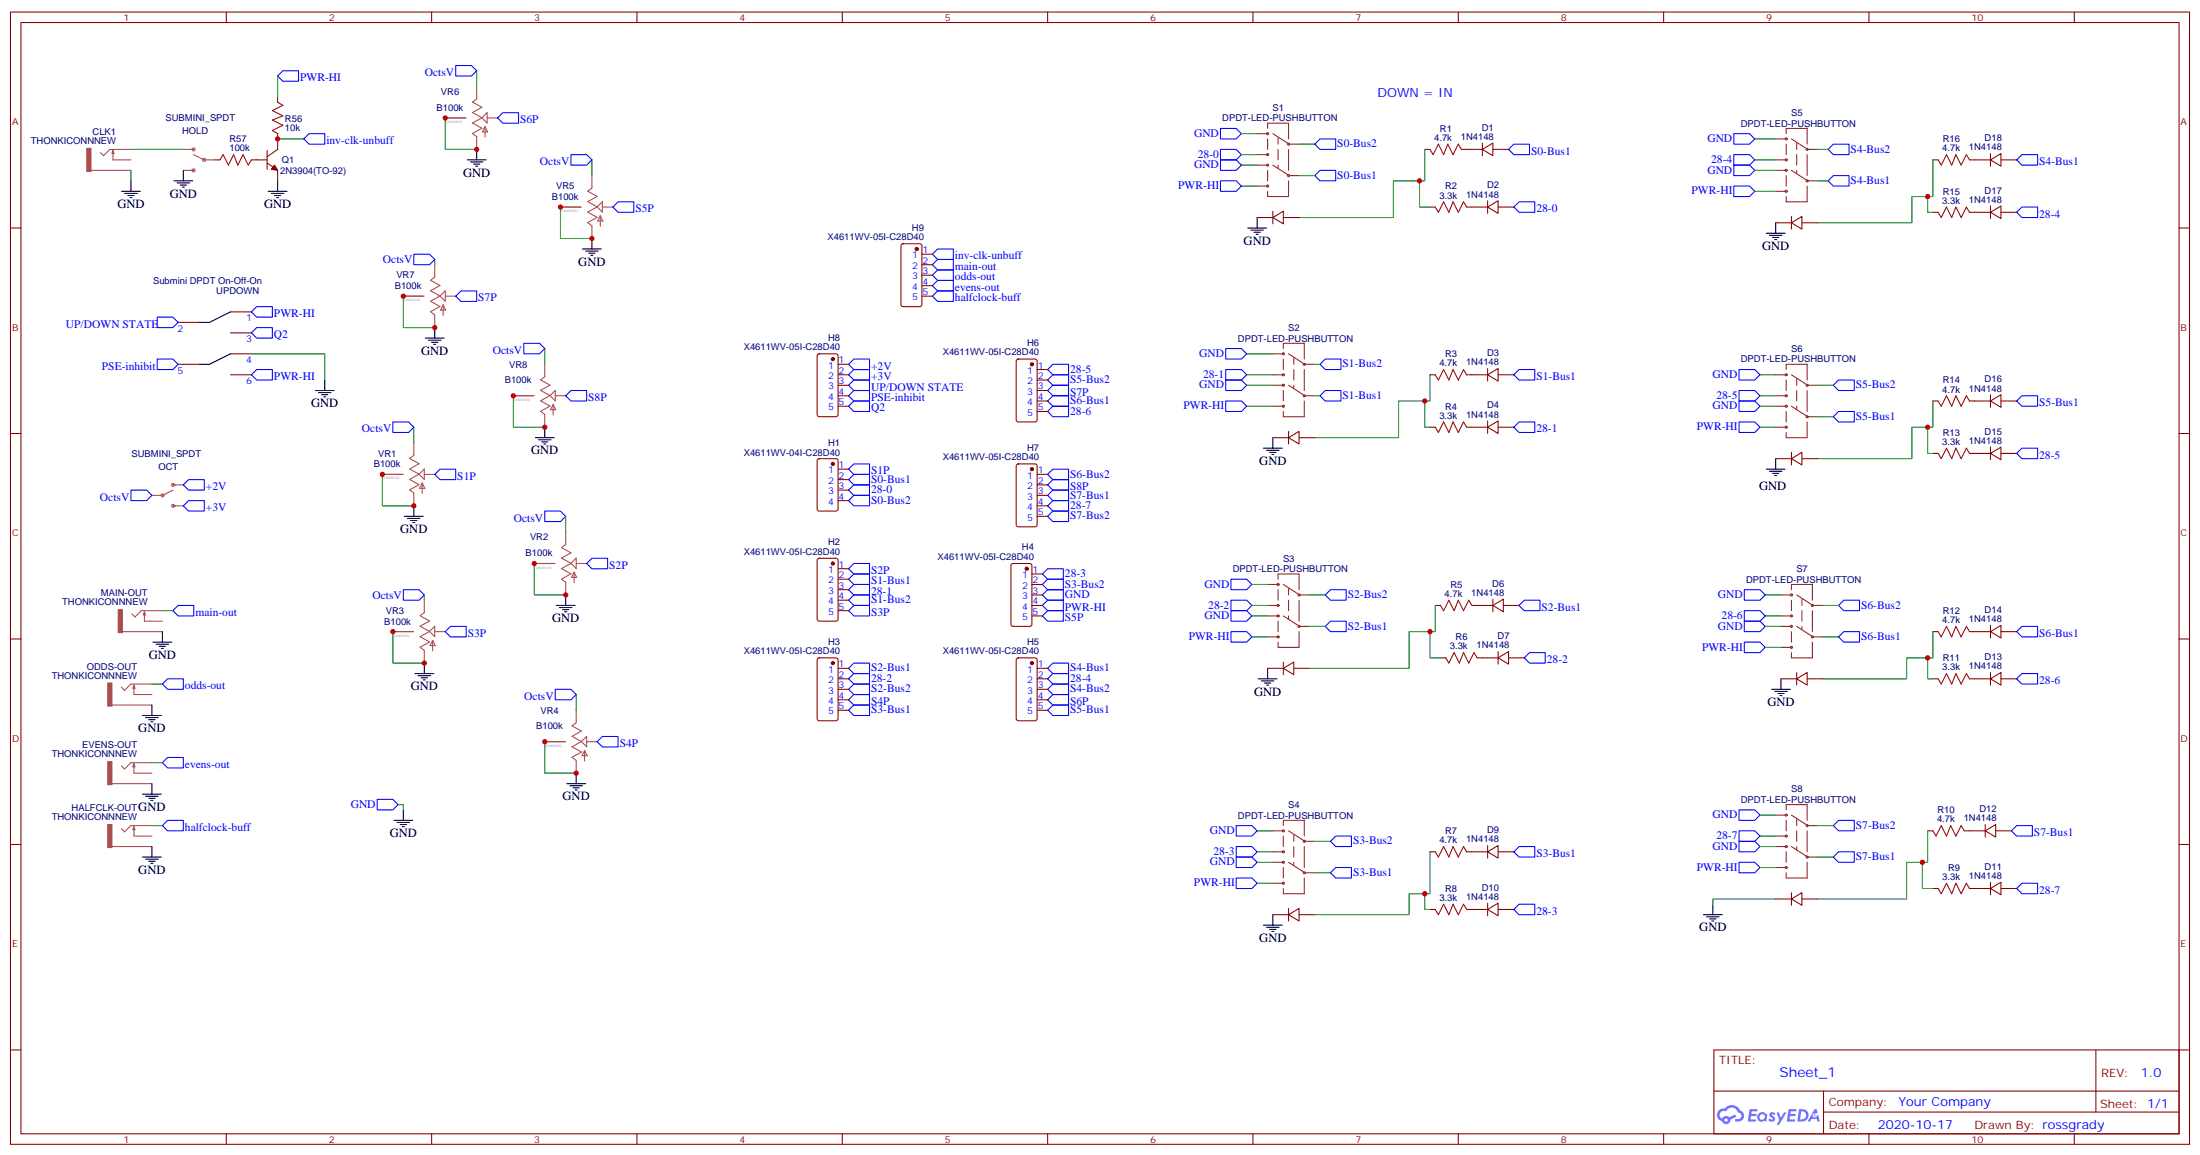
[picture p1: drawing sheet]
<svg xmlns="http://www.w3.org/2000/svg" width="741mm" height="389mm" viewBox="0 0 741 389" stroke-linecap="round" stroke-linejoin="round" font-family="sans-serif">
<g fill="none" stroke="#870000" stroke-width=".35">
<path d="M3.5 4.1h733.8v381h-733.8zM7.1 7.6h726.7v373.9h-726.7zM76.2 4.1v3.5M145.3 4.1v3.5M214.5 4.1v3.5M283.6 4.1v3.5M352.8 4.1v3.5M421.9 4.1v3.5M491.1 4.1v3.5M560.2 4.1v3.5M629.4 4.1v3.5M698.5 4.1v3.5"/>
<path d="M3.5 76.7h3.6M733.8 76.7h3.5M3.5 145.9h3.6M733.8 145.9h3.5M3.5 215h3.6M733.8 215h3.5M3.5 284.2h3.6M733.8 284.2h3.5M3.5 353.3h3.6M577.1 353.3h156.7v28.2h-156.7zM705.8 353.3v20.9M733.8 353.3h3.5"/>
<path d="M577.2 367.2h156.4M614.1 374.2h119.5M614.1 367.2v14.1M76.2 381.5v3.6M145.3 381.5v3.6M214.5 381.5v3.6M283.6 381.5v3.6M352.8 381.5v3.6M421.9 381.5v3.6M491.1 381.5v3.6M560.2 381.5v3.6M629.4 381.5v3.6"/>
<path d="M698.5 381.5v3.6"/>
</g>
<g fill="#5487ff">
<path d="M596.1 374.5a1.22 1.22 0 0 1 1.7 .2l-.3 .6a.47 .47 0 0 0-.4-.4 .47 .47 0 0 0-.5 .2l.2 .2a1.14 1.14 0 0 1 .7 1.8 1.14 1.14 0 0 1-1.9 0l-.2-.2 .5-.6 .7 .5a.29 .29 0 0 0 .4-.3 .29 .29 0 0 0-.3-.3 1.04 1.04 0 0 1-.6-1.7z"/>
<path d="M589.1 373.2l2.7 .2-.1 .5-1.8 .1-.2 .8h1.6l.3 .4-.4 .4h-1.6l-.1 1.1h1.7l.2 .3-.2 .3-2.7 .1z"/>
<path d="M602.3 373.2l2.7 .2-.2 .5-1.8 .1-.1 .8h1.5l.3 .4-.4 .4h-1.5l-.2 1.1h1.7l.2 .3-.2 .3-2.6 .1z"/>
<path d="M611 373.2h.7l.4 1.3-.6 .3a.69 .69 0 0 0-1.1 .3 .69 .69 0 0 0 .5 .9 .69 .69 0 0 0 .9-.6l.4-.2 .6 2.2h-.8l-.2-.9h-1.7l-.5 .9h-.9z"/>
<path d="M598.3 374.3h.7l.7 1.8 1.1-1.8h.8l-2.5 4.2h-.9l1-1.5z"/>
<path d="M605.8 373.2l-.6 4.2h1.4a2.11 2.11 0 0 0 2.4-2.1 2.11 2.11 0 0 0-2.5-2.1zM606.5 374a1.43 1.43 0 0 1 1.7 1.6 1.43 1.43 0 0 1-2 1.1z"/>
<path d="M592.1 374.9a1.54 1.54 0 0 0 0 2.1 1.54 1.54 0 0 0 2.1 .1l.6 .3 .3-2.3-.6-.3a1.5 1.5 0 0 0-2.4 .1zM592.4 375.9a.95 .95 0 0 1 1.9 0 .95 .95 0 0 1-1.9 0z"/>
<path d="M578.9 373.6a2.18 2.18 0 0 0 1 3.7 1.44 1.44 0 0 0 1.7 .9 1.44 1.44 0 0 0 1.1-1.4l2-1-.4-.8-1.9 1a1.47 1.47 0 0 0-2.5 .4 1.39 1.39 0 0 1-.6-1.9 1.39 1.39 0 0 1 2-.5 2.12 2.12 0 0 1 2.1-1.3 2.12 2.12 0 0 1 1.9 1.7 1.14 1.14 0 0 1 1.1 1.4 1.14 1.14 0 0 1-1.6 .7 .43 .43 0 0 0-.6 .4 .43 .43 0 0 0 .4 .5 1.98 1.98 0 0 0 2.6-1.2 1.98 1.98 0 0 0-1.3-2.6 3.1 3.1 0 0 0-5.2-.6l-.9 .1zM580.7 376.9a.55 .55 0 0 1 1.1 0 .55 .55 0 0 1-1.1 0z"/>
<circle cx="611.1" cy="375.3" r=".26"/>
</g>
<g fill="none" stroke="#870000" stroke-width=".35">
<path d="M93.5 32.6v1.8M72.3 53.8h1.8M84.7 53.8h5.3M90 54.9l3.5 2.4v3.6M90 50.6v6.4M93.5 45v5.3l-3.5 2.4M479.8 50.3h1.7M492.1 50.3h7.1M499.2 50.3l3.5-2.1v4.2zM499.2 48.2v4.2M502.7 50.3h5.3M650.9 53.8h1.7"/>
<path d="M663.2 53.8h7.1M670.3 53.8l3.5-2.1v4.2zM670.3 51.7v4.2M673.8 53.8h5.3M423.3 73.2h5.3M428.6 73.2l3.6-2.1v4.2zM428.6 71.1v4.2M432.2 73.2h5.2M481.5 69.7h1.8M493.9 69.7h7M500.9 69.7l3.6-2.1v4.2zM500.9 67.6v4.2"/>
<path d="M504.5 69.7h5.3M598 75h5.2M603.2 75l3.6-2.2v4.3zM603.2 72.8v4.3M606.8 75h5.3M650.9 71.4h1.7M663.2 71.4h7.1M670.3 71.4l3.5-2.1v4.3zM670.3 69.3v4.3M673.8 71.4h5.3M303.6 82.2l.5-.2h5.6l.7 .5v20l-.4 .6-5.9 .1-.7-.5v-20zM310.4 85.5h3.6"/>
<path d="M310.4 89.1h3.6M310.4 92.6h3.6M310.4 96.1h3.6M310.4 99.7h3.6M60 108.5h7M77.6 105h7.1M77.6 112h7.1M77.6 119.1h7.1M275.4 119.3l.5-.2h5.6l.7 .4v20l-.4 .7h-5.9l-.7-.4v-20zM60 122.6h7M77.6 126.1h7.1M282.2 122.6h3.6"/>
<path d="M282.2 126.1h3.6M282.2 129.6h3.6M282.2 133.2h3.6M282.2 136.7h3.6M342.4 121l.5-.2h5.6l.7 .5v20l-.4 .6-5.9 .1-.7-.5v-20zM349.2 134.9h3.6M349.2 124.4h3.6M349.2 127.9h3.6M349.2 131.4h3.6M349.2 138.5h3.6M481.5 126.1h1.8M493.9 126.1h7"/>
<path d="M500.9 126.1l3.6-2.1v4.2zM500.9 124v4.2M504.5 126.1h5.3M650.9 134.9h1.7M663.2 134.9h7.1M670.3 134.9l3.5-2.1v4.3zM670.3 132.8v4.3M673.8 134.9h5.3M275.4 154.5l.5-.2h5.6l.7 .5v16.5l-.4 .6-5.9 .1-.7-.5v-16.5zM282.2 157.9h3.6M342.4 156.3l.5-.2h5.6l.7 .4v20.1l-.4 .6-5.9 .1-.7-.5v-20zM349.2 159.6h3.6"/>
<path d="M428.6 147.3h5.3M433.9 147.3l3.5-2.1v4.2zM433.9 145.2v4.2M437.4 147.3h5.3M481.5 143.8h1.8M493.9 143.8h7M500.9 143.8l3.6-2.2v4.3zM500.9 141.6v4.3M504.5 143.8h5.3M598 154.3h5.2M603.2 154.3l3.6-2.1v4.3zM603.2 152.2v4.3"/>
<path d="M606.8 154.3h5.3M650.9 152.6h1.7M663.2 152.6h7.1M670.3 152.6l3.5-2.1v4.2zM670.3 150.5v4.2M673.8 152.6h5.3M282.2 161.4h3.6M282.2 164.9h3.6M282.2 168.5h3.6M349.2 163.2h3.6M349.2 166.7h3.6M349.2 170.2h3.6"/>
<path d="M349.2 173.7h3.6M275.4 188.1l.5-.2h5.6l.7 .4v20l-.4 .7h-5.9l-.7-.4v-20zM282.2 191.4h3.6M282.2 194.9h3.6M282.2 198.4h3.6M340.7 189.8l.4-.2h5.7l.6 .4 .1 20.1-.5 .6-5.9 .1-.6-.5-.1-20zM347.5 193.1h3.5M347.5 196.7h3.5M282.2 202h3.6M282.2 205.5h3.6M347.5 203.7h3.5M347.5 200.2h3.5"/>
<path d="M347.5 207.3h3.5M483.3 203.7h1.8M495.7 203.7h7M502.7 203.7l3.5-2.1v4.2zM502.7 201.6v4.2M504.5 219.3v4.2M506.2 203.7h5.3M650.9 212.5h1.7M663.2 212.5h7.1M670.3 212.5l3.5-2.1v4.3zM670.3 210.4v4.3M673.8 212.5h5.3"/>
<path d="M275.4 221.6l.5-.2h5.6l.7 .4v20l-.4 .7h-5.9l-.7-.4v-20zM282.2 228.4h3.6M282.2 224.9h3.6M282.2 232h3.6M282.2 235.5h3.6M282.2 239h3.6M342.4 221.6l.5-.2h5.6l.7 .4v20l-.4 .7h-5.9l-.7-.4v-20zM349.2 228.4h3.6M349.2 224.9h3.6M349.2 232h3.6M349.2 235.5h3.6M349.2 239h3.6"/>
<path d="M426.9 224.9h5.3M432.2 224.9l3.5-2.1v4.2zM432.2 222.8v4.2M435.7 224.9h5.3M485.1 221.4h1.7M497.4 221.4h7.1M504.5 221.4l3.5-2.1v4.2zM508 221.4h5.3M599.7 228.4h5.3M605 228.4l3.5-2.1v4.2zM605 226.3v4.2M608.5 228.4h5.3"/>
<path d="M650.9 228.4h1.7M663.2 228.4h7.1M670.3 228.4l3.5-2.1v4.2zM670.3 226.3v4.2M673.8 228.4h5.3M649.1 279.6h1.8M661.5 279.6h7M668.5 279.6l3.5-2.1v4.2zM668.5 277.5v4.2M672 279.6h5.3M481.5 286.6h1.8M493.9 286.6h7"/>
<path d="M500.9 286.6l3.6-2.1v4.2zM500.9 284.5v4.2M504.5 286.6h5.3M650.9 299h1.7M663.2 299h7.1M670.3 299l3.5-2.1v4.2zM670.3 296.9v4.2M673.8 299h5.3M428.6 307.8h5.3M433.9 307.8l3.5-2.1v4.2zM433.9 305.7v4.2M437.4 307.8h5.3"/>
<path d="M481.5 306h1.8M493.9 306h7M500.9 306l3.6-2.1v4.3zM500.9 303.9v4.3M504.5 306h5.3M598 302.5h5.2M603.2 302.5l3.6-2.1v4.2zM603.2 300.4v4.2M606.8 302.5h5.3"/>
</g>
<g fill="none" stroke="#000" stroke-width=".35">
<path d="M61.7 57.3v3.6M157.3 53.8h6.4M158.4 54.5h4.2M159.5 55.2h2.1M160.2 55.9h.7M160.5 50.3v3.5M40.9 64.4h6.4M42 65.1h4.2M43 65.8h2.2M43.7 66.5h.7M44.1 60.9v3.5M58.6 60.9h6.3"/>
<path d="M59.6 61.6h4.3M60.7 62.3h2.1M61.4 63h.7M90.3 64.4h6.4M91.4 65.1h4.2M92.4 65.8h2.1M93.1 66.5h.7M93.5 60.9v3.5M420.2 76.7h6.3M421.2 77.4h4.2M422.3 78.1h2.1M423 78.8h.7"/>
<path d="M423.3 73.2v3.5M594.8 78.5h6.3M595.8 79.2h4.3M596.9 79.9h2.1M598 75v3.5M196.1 83.8h6.4M197.2 84.5h4.2M198.3 85.2h2.1M199 85.9h.7M199.3 80.3v3.5M597.6 80.6h.7M77.6 105l-7 3.5h-3.6"/>
<path d="M77.6 119.1l-7 3.5h-3.6M143.2 113.8h6.4M144.3 114.5h4.2M145.3 115.2h2.2M146 115.9h.8M146.4 110.2v3.6M106.2 131.4h6.3M107.2 132.1h4.3M108.3 132.8h2.1M109 133.5h.7M109.4 127.9v3.5M180.3 147.3h6.3"/>
<path d="M181.3 148h4.3M182.4 148.7h2.1M183.1 149.4h.7M183.4 143.8v3.5M425.4 150.8h6.4M426.5 151.5h4.2M427.6 152.2h2.1M428.3 152.9h.7M428.6 147.3v3.5M594.8 157.9h6.3M595.8 158.6h4.3M596.9 159.3h2.1"/>
<path d="M597.6 160h.7M598 154.3v3.6M136.2 173.7h6.3M137.2 174.4h4.3M138.3 175.2h2.1M139 175.9h.7M139.3 170.2v3.5M51.5 216.1h6.4M52.6 216.8h4.2M53.6 217.5h2.1M54.3 218.2h.7M54.7 212.5v3.6"/>
<path d="M187.3 203.7h6.4M188.4 204.4h4.2M189.4 205.1h2.2M190.1 205.8h.8M190.5 200.2v3.5M51.2 237.2v3.6M139.7 226.7h6.3M140.8 227.4h4.2M141.8 228.1h2.1M142.5 228.8h.7M142.9 223.1v3.6M423.7 228.4h6.3"/>
<path d="M424.7 229.1h4.3M425.8 229.8h2.1M426.5 230.5h.7M426.9 224.9v3.5M596.5 232h6.4M597.6 232.7h4.2M598.7 233.4h2.1M599.4 234.1h.7M599.7 228.4v3.6M48 240.8h6.3M49 241.5h4.3M50.1 242.2h2.1"/>
<path d="M50.8 242.9h.7M48 267.2h6.3M49 267.9h4.3M50.1 268.6h2.1M50.8 269.3h.7M51.2 263.7v3.5M132.6 276h6.4M133.7 276.8h4.2M134.8 277.5h2.1M135.5 278.2h.7M135.8 272.5v3.5M190.9 263.7h6.3"/>
<path d="M191.9 264.4h4.2M193 265.1h2.1M193.7 265.8h.7M194 260.2v3.5M48 288.4h6.3M49 289.1h4.3M50.1 289.8h2.1M50.8 290.5h.7M51.2 284.9v3.5M425.4 311.3h6.4M426.5 312h4.2M427.6 312.7h2.1"/>
<path d="M428.3 313.4h.7M428.6 307.8v3.5M573.6 307.8h6.4M574.7 308.5h4.2M575.7 309.2h2.1M576.4 309.9h.7M576.8 304.3v3.5"/>
</g>
<g fill="none" stroke="#00f" stroke-width=".35">
<path d="M95.2 23.8h5.3v3.5h-5.3l-1.7-1.7zM153.5 22h5.2l1.8 1.8-1.8 1.8h-5.2zM167.6 39.7l1.7-1.8h5.3v3.6h-5.3zM104.1 45h5.3v3.5h-5.3l-1.8-1.8zM192.3 52h5.3l1.7 1.8-1.7 1.8h-5.3zM411 53.8h5.3l1.7 1.8-1.7 1.7h-5.3zM411 50.3h5.3l1.7 1.7-1.7 1.8h-5.3zM411 43.2h5.3l1.7 1.8-1.7 1.7h-5.3zM442.7 48.5l1.8-1.8h5.3v3.6h-5.3zM444.5 57.3h5.3v3.6h-5.3l-1.8-1.8zM509.8 48.5h5.3v3.5h-5.3l-1.8-1.7zM583.8 55.6h5.3l1.8 1.7-1.8 1.8h-5.3z"/>
<path d="M583.8 52h5.3l1.8 1.8-1.8 1.8h-5.3zM583.8 45h5.3l1.8 1.7-1.8 1.8h-5.3zM615.6 50.3l1.8-1.8h5.3v3.5h-5.3zM680.9 52h5.3v3.6h-5.3l-1.8-1.8zM208.1 67.9h5.3v3.5h-5.3l-1.7-1.7zM411 60.9h5.3l1.7 1.7-1.7 1.8h-5.3zM511.5 67.9h5.3v3.5h-5.3l-1.7-1.7zM583.8 62.6h5.3l1.8 1.8-1.8 1.7h-5.3zM615.6 60.9l1.8-1.8h5.3v3.5h-5.3zM679.1 71.4l1.8-1.7h5.3v3.5h-5.3zM139.3 85.5h5.3l1.8 1.8-1.8 1.8h-5.3zM153.5 99.7l1.7-1.8h5.3v3.5h-5.3z"/>
<path d="M314 92.6l1.7-1.8h5.3v3.6h-5.3zM314 96.1l1.7-1.7h5.3v3.5h-5.3zM314 99.7l1.7-1.8h5.3v3.5h-5.3zM315.7 83.8h5.3v3.5h-5.3l-1.7-1.8zM315.7 87.3h5.3v3.5h-5.3l-1.7-1.7zM52.9 106.7h5.3l1.8 1.8-1.8 1.7h-5.3zM84.7 112l1.7-1.8h5.3v3.6h-5.3zM86.4 103.2h5.3v3.5h-5.3l-1.7-1.7zM176.4 115.5h5.3l1.7 1.8-1.7 1.8h-5.3zM412.7 117.3h5.3l1.8 1.8-1.8 1.7h-5.3zM52.9 120.8h5.3l1.8 1.8-1.8 1.8h-5.3zM86.4 124.4h5.3v3.5h-5.3l-1.7-1.8z"/>
<path d="M192.3 131.4h5.3v3.5h-5.3l-1.8-1.7zM287.5 127.9h5.3v3.5h-5.3l-1.7-1.8zM287.5 131.4h5.3v3.5h-5.3l-1.7-1.7zM287.5 134.9h5.3v3.6h-5.3l-1.7-1.8zM287.5 120.8h5.3v3.6h-5.3l-1.7-1.8zM287.5 124.4h5.3v3.5h-5.3l-1.7-1.8zM352.8 127.9l1.7-1.8h5.3v3.5h-5.3zM352.8 134.9l1.7-1.7h5.3v3.5h-5.3zM354.5 129.6h5.3v3.6h-5.3l-1.7-1.8zM354.5 122.6h5.3v3.5h-5.3l-1.7-1.7zM354.5 136.7h5.3v3.5h-5.3l-1.7-1.7zM412.7 134.9h5.3l1.8 1.8-1.8 1.8h-5.3z"/>
<path d="M412.7 127.9h5.3l1.8 1.7-1.8 1.8h-5.3zM412.7 124.4h5.3l1.8 1.7-1.8 1.8h-5.3zM444.5 133.2l1.8-1.8h5.3v3.5h-5.3zM444.5 122.6l1.8-1.8h5.3v3.6h-5.3zM511.5 124.4h5.3v3.5h-5.3l-1.7-1.8zM585.6 134.9h5.3l1.8 1.8-1.8 1.8h-5.3zM585.6 131.4h5.3l1.8 1.8-1.8 1.7h-5.3zM585.6 124.4h5.3l1.8 1.7-1.8 1.8h-5.3zM617.4 129.6l1.7-1.7h5.3v3.5h-5.3zM680.9 133.2h5.3v3.5h-5.3l-1.8-1.8zM132.3 142h5.3l1.7 1.8-1.7 1.7h-5.3zM148.2 157.9h5.3v3.5h-5.3l-1.8-1.8z"/>
<path d="M287.5 156.1h5.3v3.5h-5.3l-1.7-1.7zM352.8 159.6l1.7-1.7h5.3v3.5h-5.3zM511.5 142h5.3v3.5h-5.3l-1.7-1.7zM585.6 142h5.3l1.8 1.8-1.8 1.7h-5.3zM617.4 140.2l1.7-1.7h5.3v3.5h-5.3zM679.1 152.6l1.8-1.8h5.3v3.5h-5.3zM44.1 164.9h5.3l1.8 1.8-1.8 1.8h-5.3zM63.5 168.5h5.3v3.5h-5.3l-1.8-1.8zM63.5 161.4h5.3v3.5h-5.3l-1.8-1.7zM183.4 172h5.3l1.8 1.7-1.8 1.8h-5.3zM285.8 161.4l1.7-1.8h5.3v3.6h-5.3zM287.5 163.2h5.3v3.5h-5.3l-1.7-1.8z"/>
<path d="M287.5 166.7h5.3v3.5h-5.3l-1.7-1.7zM352.8 173.7l1.7-1.7h5.3v3.5h-5.3zM352.8 166.7l1.7-1.8h5.3v3.6h-5.3zM352.8 170.2l1.7-1.7h5.3v3.5h-5.3zM354.5 161.4h5.3v3.5h-5.3l-1.7-1.7zM135.8 198.4h5.3l1.8 1.8-1.8 1.8h-5.3zM199.3 187.9h5.3v3.5h-5.3l-1.7-1.8zM287.5 189.6h5.3v3.5h-5.3l-1.7-1.7zM287.5 193.1h5.3v3.6h-5.3l-1.7-1.8zM287.5 196.7h5.3v3.5h-5.3l-1.7-1.8zM351 196.7l1.8-1.8h5.3v3.5h-5.3zM351 193.1l1.8-1.7h5.3v3.5h-5.3z"/>
<path d="M414.5 194.9h5.3l1.8 1.8-1.8 1.7h-5.3zM587.4 198.4h5.3l1.7 1.8-1.7 1.8h-5.3zM60 203.7h5.3v3.6h-5.3l-1.8-1.8zM151.7 210.8h5.3v3.5h-5.3l-1.8-1.8zM285.8 202l1.7-1.8h5.3v3.5h-5.3zM287.5 203.7h5.3v3.6h-5.3l-1.7-1.8zM351 200.2l1.8-1.8h5.3v3.6h-5.3zM352.8 205.5h5.3v3.5h-5.3l-1.8-1.7zM352.8 202h5.3v3.5h-5.3l-1.8-1.8zM414.5 212.5h5.3l1.8 1.8-1.8 1.8h-5.3zM414.5 205.5h5.3l1.8 1.8-1.8 1.7h-5.3zM414.5 202h5.3l1.8 1.7-1.8 1.8h-5.3z"/>
<path d="M446.3 210.8l1.7-1.8h5.3v3.5h-5.3zM446.3 200.2l1.7-1.8h5.3v3.6h-5.3zM513.3 202h5.3v3.5h-5.3l-1.8-1.8zM515.1 219.6h5.2v3.5h-5.2l-1.8-1.7zM587.4 216.1h5.3l1.7 1.7-1.7 1.8h-5.3zM587.4 209h5.3l1.7 1.8-1.7 1.7h-5.3zM587.4 205.5h5.3l1.7 1.8-1.7 1.7h-5.3zM619.1 214.3l1.8-1.8h5.3v3.6h-5.3zM620.9 202h5.3v3.5h-5.3l-1.8-1.8zM680.9 210.8h5.3v3.5h-5.3l-1.8-1.8zM56.4 228.4h5.3v3.6h-5.3l-1.7-1.8zM187 232h5.3l1.7 1.7-1.7 1.8h-5.3z"/>
<path d="M285.8 232l1.7-1.8h5.3v3.5h-5.3zM285.8 224.9l1.7-1.8h5.3v3.6h-5.3zM287.5 233.7h5.3v3.5h-5.3l-1.7-1.7zM287.5 226.7h5.3v3.5h-5.3l-1.7-1.8zM287.5 237.2h5.3v3.6h-5.3l-1.7-1.8zM352.8 228.4l1.7-1.7h5.3v3.5h-5.3zM352.8 232l1.7-1.8h5.3v3.5h-5.3zM352.8 239l1.7-1.8h5.3v3.6h-5.3zM354.5 233.7h5.3v3.5h-5.3l-1.7-1.7zM354.5 223.1h5.3v3.6h-5.3l-1.7-1.8zM680.9 226.7h5.3v3.5h-5.3l-1.8-1.8zM54.7 256.6l1.7-1.7h5.3v3.5h-5.3z"/>
<path d="M202.8 247.8h5.3v3.6h-5.3l-1.7-1.8zM54.7 277.8l1.7-1.8h5.3v3.6h-5.3zM127 269h5.3l1.8 1.8-1.8 1.7h-5.3zM416.3 277.8h5.3l1.7 1.8-1.7 1.7h-5.3zM585.6 279.6h5.3l1.8 1.7-1.8 1.8h-5.3zM585.6 272.5h5.3l1.8 1.8-1.8 1.7h-5.3zM617.4 277.8l1.7-1.8h5.3v3.6h-5.3zM679.1 277.8h5.3v3.5h-5.3l-1.8-1.7zM416.3 295.5h5.3l1.7 1.7-1.7 1.8h-5.3zM416.3 288.4h5.3l1.7 1.8-1.7 1.7h-5.3zM416.3 284.9h5.3l1.7 1.7-1.7 1.8h-5.3zM448 293.7l1.8-1.8h5.3v3.6h-5.3z"/>
<path d="M448 283.1l1.8-1.8h5.3v3.6h-5.3zM511.5 284.9h5.3v3.5h-5.3l-1.7-1.8zM585.6 290.2h5.3l1.8 1.7-1.8 1.8h-5.3zM585.6 283.1h5.3l1.8 1.8-1.8 1.7h-5.3zM617.4 288.4l1.7-1.8h5.3v3.6h-5.3zM680.9 297.2h5.3v3.5h-5.3l-1.8-1.7zM511.5 304.3h5.3v3.5h-5.3l-1.7-1.8z"/>
</g>
<g fill="none" stroke="#a10000" stroke-width=".35">
<path d="M93.5 34.4l1.7 1.1-3.5 1.7 3.5 1.8-3.5 1.4 3.5 1.8-3.5 1.7 1.8 1.1M74.1 53.8l1-1.8 1.8 3.6 1.8-3.6 1.4 3.6 1.7-3.6 1.8 3.6 1.1-1.8M481.5 50.3l1.1 1.7 1.8-3.5 1.7 3.5 1.4-3.5 1.8 3.5 1.8-3.5 1 1.8M652.6 53.8l1.1 1.8 1.8-3.6 1.7 3.6 1.4-3.6 1.8 3.6 1.8-3.6 1 1.8M483.3 69.7l1.1 1.7 1.7-3.5 1.8 3.5 1.4-3.5 1.8 3.5 1.7-3.5 1.1 1.8M652.6 71.4l1.1 1.8 1.8-3.5 1.7 3.5 1.4-3.5 1.8 3.5 1.8-3.5 1 1.7M483.3 126.1l1.1 1.8 1.7-3.5 1.8 3.5 1.4-3.5 1.8 3.5 1.7-3.5 1.1 1.7M652.6 134.9l1.1 1.8 1.8-3.5 1.7 3.5 1.4-3.5 1.8 3.5 1.8-3.5 1 1.7M483.3 143.8l1.1 1.7 1.7-3.5 1.8 3.5 1.4-3.5 1.8 3.5 1.7-3.5 1.1 1.8M652.6 152.6l1.1 1.7 1.8-3.5 1.7 3.5 1.4-3.5 1.8 3.5 1.8-3.5 1 1.8M485.1 203.7l1 1.8 1.8-3.5 1.8 3.5 1.4-3.5 1.7 3.5 1.8-3.5 1.1 1.7M652.6 212.5l1.1 1.8 1.8-3.5 1.7 3.5 1.4-3.5 1.8 3.5 1.8-3.5 1 1.7"/>
<path d="M486.8 221.4l1.1 1.7 1.8-3.5 1.7 3.5 1.4-3.5 1.8 3.5 1.8-3.5 1 1.8M652.6 228.4l1.1 1.8 1.8-3.5 1.7 3.5 1.4-3.5 1.8 3.5 1.8-3.5 1 1.7M650.9 279.6l1 1.7 1.8-3.5 1.8 3.5 1.4-3.5 1.7 3.5 1.8-3.5 1.1 1.8M483.3 286.6l1.1 1.8 1.7-3.5 1.8 3.5 1.4-3.5 1.8 3.5 1.7-3.5 1.1 1.7M652.6 299l1.1 1.7 1.8-3.5 1.7 3.5 1.4-3.5 1.8 3.5 1.8-3.5 1 1.8M483.3 306l1.1 1.8 1.7-3.5 1.8 3.5 1.4-3.5 1.8 3.5 1.7-3.5 1.1 1.7"/>
</g>
<g fill="none" stroke="#008700" stroke-width=".35">
<path d="M93.5 25.6v7M149.9 39.7v10.6h10.6M160.5 23.8v5.3M44.1 57.3v3.6M44.1 50.3h17.6M93.5 46.7h8.8M199.3 53.8v5.3M418 55.6h5.3M418 52h5.3M418 45h5.3M437.4 59.1h5.3M437.4 48.5h5.3"/>
<path d="M479.8 50.3v10.6h-10.6v12.3h-31.8M590.9 46.7h7.1M590.9 53.8h7.1M590.9 57.3h7.1M612.1 50.3h3.5M650.9 53.8v12.3h-7.1v8.9h-31.7M188.7 69.7v10.6h10.6M418 62.6h5.3M478 60.9v8.8h3.5M590.9 64.4h7.1M612.1 60.9h3.5M649.1 66.1v5.3h1.8"/>
<path d="M135.8 99.7v10.5h10.6M146.4 87.3v1.8M84.7 119.1h24.7v8.8M183.4 117.3v5.3M419.8 119.1h8.8M172.9 133.2v10.6h10.5M419.8 136.7h8.8M419.8 129.6h8.8M419.8 126.1h8.8M442.7 122.6h1.8M442.7 133.2h1.8M479.8 134.9v8.9h1.7"/>
<path d="M481.5 126.1v8.8h-10.5v12.4h-28.3M592.7 136.7h5.3M592.7 126.1h5.3M592.7 133.2h5.3M612.1 129.6h5.3M650.9 134.9v8.9h-7.1v10.5h-31.7M128.8 159.6v10.6h10.5M139.3 143.8v5.2M592.7 143.8h5.3M612.1 140.2h5.3M649.1 143.8v8.8h1.8M190.5 173.7v5.3"/>
<path d="M179.9 189.6v10.6h10.6M421.6 196.7h5.3M54.7 205.5h3.5M132.3 212.5v10.6h10.6M142.9 200.2v1.8M421.6 203.7h5.3M421.6 207.3h5.3M421.6 214.3h5.3M441 200.2h5.3M441 210.8h5.3M481.5 212.5v8.9h3.6M483.3 203.7v8.8h-8.8v12.4h-33.5"/>
<path d="M594.4 207.3h5.3M594.4 200.2h5.3M594.4 210.8h5.3M594.4 217.8h5.3M613.8 203.7h5.3M613.8 214.3h5.3M650.9 212.5v8.9h-8.8v7h-28.3M51.2 230.2h3.5M194 233.7v5.3M649.1 221.4v7h1.8M51.2 256.6h3.5M183.4 249.6v10.6h10.6"/>
<path d="M51.2 277.8h3.5M134.1 270.8h1.7v1.7M423.3 279.6h5.3M592.7 274.3h5.3M612.1 277.8h5.3M649.1 279.6v10.6h-7v12.3h-30M423.3 286.6h5.3M423.3 290.2h5.3M423.3 297.2h5.3M442.7 283.1h5.3M442.7 293.7h5.3M481.5 286.6v14.1h-7v7.1h-31.8"/>
<path d="M592.7 281.3h5.3M592.7 284.9h5.3M592.7 291.9h5.3M612.1 288.4h5.3M647.3 290.2v8.8h3.6M479.8 300.7v5.3h1.7M598 302.5h-21.2v1.8"/>
</g>
<g fill="none" stroke="#a64a4a" stroke-width=".35">
<path d="M149.9 39.7h7M160.5 29.1v4.2l-1.4 1 3.2 1.8-3.2 1.8 3.2 1.7M162.3 39.6l-3.2 1.8 3.2 1.8-3.2 1.7 1.4 1.1v.7M162.3 39.6l1.7-1.7v3.5zM164.1 39.7h3.5M30.6 57.3h9.9M38 50.6v3.2h2.5M38 50.6l.4 1.1h-.7zM40.5 50.3h-3.5l-2.1 2.1-1.1-1.1M40.6 50.3h3.5M40.6 53.8h3.5M40.6 57.3h3.5"/>
<path d="M61.7 50.3h3.5M61.7 57.3h3.5M64.7 50.3a.5 .5 0 0 1 .7-.5 .5 .5 0 0 1 .2 .8 .5 .5 0 0 1-.9-.2M64.7 57.3a.5 .5 0 0 1 .7-.4 .5 .5 0 0 1 .2 .8 .5 .5 0 0 1-.9-.2M65.2 52l3.5 1.8M68.2 53.8a.5 .5 0 0 1 .7-.5 .5 .5 0 0 1 .2 .9 .5 .5 0 0 1-.8-.2M68.8 53.8h3.5M160.5 46.8v3.5M163.3 42.6v3.6M163.3 42.6l.9 1.8h-1.7zM199.3 59.1v4.2l-1.4 1 3.2 1.8-3.2 1.8 3.2 1.7M188.7 69.7h7"/>
<path d="M199.3 76.8v3.5M201.1 69.6l-3.2 1.8 3.2 1.7-3.2 1.8 1.4 1.1v.7M202.1 72.6v3.5M202.1 72.6l.9 1.8h-1.7zM202.8 67.9v3.5l-1.7-1.8zM202.9 69.7h3.5M135.8 99.7h7M146.4 89.1v4.2l-1.4 1 3.2 1.8-3.2 1.7 3.2 1.8M148.2 99.6l-3.2 1.8 3.2 1.7-3.2 1.8 1.4 1.1v.7M149.9 97.8v3.6l-1.7-1.8zM150 99.7h3.5M146.4 106.8v3.4"/>
<path d="M149.2 102.6v3.5M149.2 102.6l.9 1.8h-1.8zM172.9 133.2h6.9M183.4 122.6v4.2l-1.4 1 3.2 1.8-3.2 1.8 3.2 1.7M185.2 133.1l-3.2 1.8 3.2 1.7-3.2 1.8 1.4 1.1v.7M186.3 136.1v3.5M186.3 136.1l.8 1.8h-1.7zM187 131.4v3.5l-1.8-1.8zM187 133.2h3.5M128.8 159.6h6.9M139.3 149v4.2l-1.4 1.1 3.2 1.7-3.2 1.8 3.2 1.8M141.1 159.6l1.8-1.8v3.5z"/>
<path d="M141.1 159.6l-3.2 1.7 3.2 1.8-3.2 1.8 1.4 1v.7M142.9 159.6h3.5M183.4 140.3v3.5M51.2 166.7h3.4M55.2 166.7a.5 .5 0 0 0-.7-.5 .5 .5 0 0 0-.1 .8 .5 .5 0 0 0 .8-.1M58.3 170.2h3.4M58.3 163.2h3.4M58.3 164.9l-3.6 1.8M58.8 163.2a.5 .5 0 0 0-.7-.5 .5 .5 0 0 0-.2 .8 .5 .5 0 0 0 .8-.2M58.8 170.2a.5 .5 0 0 0-.7-.4 .5 .5 0 0 0-.2 .8 .5 .5 0 0 0 .8-.2M139.3 166.7v3.5M142.2 162.6v3.5"/>
<path d="M142.2 162.6l.9 1.7h-1.8zM190.5 179v4.2l-1.4 1.1 3.2 1.7-3.2 1.8 3.2 1.8M179.9 189.6h7M190.5 196.7v3.5M192.3 189.6l1.7-1.8v3.5zM192.3 189.6l-3.2 1.7 3.2 1.8-3.2 1.8 1.4 1v.7M193.3 192.6v3.5M193.3 192.6l.9 1.7h-1.8zM194.1 189.6h3.5M41.2 212.5h9.9M48.6 205.8v3.2h2.5M48.6 205.8l.4 1.1h-.7z"/>
<path d="M51.1 205.5h-3.5l-2.1 2.1-1.1-1M51.2 212.5h3.5M51.2 205.5h3.5M51.2 209h3.5M132.3 212.5h6.9M142.9 202v4.1l-1.4 1.1 3.1 1.8-3.1 1.7 3.1 1.8M142.9 219.7v3.4M144.6 212.5l-3.1 1.8 3.1 1.7-3.1 1.8 1.4 1v.7M145.7 215.5v3.5M145.7 215.5l.9 1.8h-1.8zM146.4 210.7v3.6l-1.8-1.8zM146.5 212.5h3.4"/>
<path d="M37.7 237.2h9.9M45.1 230.5v3.2h2.5M45.1 230.5l.4 1.1h-.8zM47.6 230.2h-3.6l-2.1 2.1-1-1.1M47.7 230.2h3.5M47.7 233.7h3.5M47.7 237.2h3.5M194 239v4.2l-1.4 1 3.2 1.8-3.2 1.8 3.2 1.7M45.1 257v3.2h2.5M45.1 257l.4 1.1h-.8zM47.6 256.6h-3.6l-2.1 2.2-1-1.1M47.7 256.6h3.5"/>
<path d="M183.4 249.6h7M194 256.7v3.5M195.8 249.5l-3.2 1.8 3.2 1.8-3.2 1.7 1.4 1.1v.7M196.8 252.5v3.6M196.8 252.5l.9 1.8h-1.7zM197.6 247.8v3.5l-1.8-1.8zM197.6 249.6h3.5M37.7 263.7h9.9M45.1 278.2v3.1h2.5M45.1 278.2l.4 1h-.8zM47.6 277.8h-3.6l-2.1 2.1-1-1M47.7 260.2h3.5"/>
<path d="M47.7 263.7h3.5M47.7 277.8h3.5M37.7 284.9h9.9M47.7 281.3h3.5M47.7 284.9h3.5"/>
</g>
<g fill="#a64a4a" stroke="#a64a4a" stroke-width=".34">
<path d="M29.2 49.9h1.4v7.8h-1.4z"/>
<path d="M39.8 205.1h1.4v7.8h-1.4z"/>
<path d="M36.3 229.8h1.4v7.8h-1.4z"/>
<path d="M36.3 256.3h1.4v7.8h-1.4z"/>
<path d="M36.3 277.5h1.4v7.7h-1.4z"/>
</g>
<g fill="none" stroke="#8c2424" stroke-width=".35">
<path d="M423.3 45h3.6M423.3 52h3.6M423.3 55.6h3.6M426.9 43.2v-1.7h7v5.2M426.9 46.7v3.6M426.9 57.3v3.6M428.6 45l5 3.2M428.6 55.6l5 3.1M430.4 46.4v2.1M430.4 50.3v3.5M430.4 55.6v1M433.9 50.3v7"/>
<path d="M433.9 48.5h3.5M433.9 59.1h3.5M598 46.7h3.5M598 53.8h3.5M598 57.3h3.5M601.5 45v-1.8h7v5.3M601.5 48.5v3.5M601.5 59.1v3.5M603.2 46.7l5 3.2M603.2 57.3l5 3.2M605 48.2v2.1M605 52v3.6"/>
<path d="M605 57.3v1.1M608.5 52v7.1M608.5 50.3h3.6M423.3 62.6h3.6M433.9 60.9v5.2h-7v-1.7M598 64.4h3.5M608.5 62.6v5.3h-7v-1.8M608.5 60.9h3.6M428.6 119.1h3.6M432.2 117.3v-1.8h7v5.3M433.9 119.1l5 3.1M428.6 126.1h3.6"/>
<path d="M428.6 129.6h3.6M428.6 136.7h3.6M432.2 120.8v3.6M432.2 131.4v3.5M433.9 129.6l5 3.2M435.7 120.5v2.1M435.7 124.4v3.5M435.7 129.6v1.1M439.2 134.9v5.3h-7v-1.7M439.2 124.4v7M439.2 122.6h3.5M439.2 133.2h3.5"/>
<path d="M598 126.1h3.5M598 133.2h3.5M598 136.7h3.5M601.5 124.4v-1.8h7v5.3M601.5 127.9v3.5M601.5 138.5v3.5M603.2 126.1l5 3.2M603.2 136.7l5 3.2M605 127.5v2.1M605 131.4v3.5M605 136.7v1.1M608.5 131.4v7.1"/>
<path d="M608.5 129.6h3.6M598 143.8h3.5M608.5 142v5.3h-7v-1.8M608.5 140.2h3.6M426.9 196.7h3.5M430.4 194.9v-1.8h7v5.3M430.4 198.4v3.6M432.2 196.7l4.9 3.1M433.9 198.1v2.1M603.2 198.4v-1.7h7.1v5.3M426.9 203.7h3.5M426.9 207.3h3.5"/>
<path d="M426.9 214.3h3.5M430.4 209v3.5M432.2 207.3l4.9 3.1M433.9 202v3.5M433.9 207.3v1M437.4 212.5v5.3h-7v-1.7M437.4 202v7M437.4 200.2h3.6M437.4 210.8h3.6M599.7 217.8h3.5M599.7 200.2h3.5M599.7 207.3h3.5"/>
<path d="M599.7 210.8h3.5M603.2 202v3.5M603.2 212.5v3.6M605 200.2l5 3.2M605 210.8l5 3.2M606.8 201.6v2.1M606.8 205.5v3.5M606.8 210.8v1M610.3 203.7h3.5M610.3 214.3h3.5M610.3 216.1v5.3h-7.1v-1.8M610.3 205.5v7"/>
<path d="M428.6 279.6h3.6M432.2 277.8v-1.8h7v5.3M433.9 279.6l5 3.2M598 274.3h3.5M601.5 272.5v-1.7h7v5.2M601.5 276v3.6M603.2 274.3l5 3.2M605 275.7v2.1M605 279.6v3.5M608.5 279.6v7M608.5 277.8h3.6M428.6 286.6h3.6"/>
<path d="M428.6 290.2h3.6M428.6 297.2h3.6M432.2 281.3v3.6M432.2 291.9v3.6M433.9 290.2l5 3.1M435.7 281v2.1M435.7 284.9v3.5M435.7 290.2v1M439.2 295.5v5.2h-7v-1.7M439.2 284.9v7M439.2 283.1h3.5M439.2 293.7h3.5"/>
<path d="M598 281.3h3.5M598 284.9h3.5M598 291.9h3.5M601.5 286.6v3.6M603.2 284.9l5 3.1M605 284.9v1M608.5 290.2v5.3h-7v-1.8M608.5 288.4h3.6"/>
<circle cx="426.9" cy="52" r=".35"/>
<circle cx="426.9" cy="55.6" r=".35"/>
<circle cx="426.9" cy="45" r=".35"/>
<circle cx="433.9" cy="59.1" r=".35"/>
<circle cx="433.9" cy="48.5" r=".35"/>
<circle cx="601.5" cy="53.8" r=".35"/>
<circle cx="601.5" cy="57.3" r=".35"/>
<circle cx="601.5" cy="46.7" r=".35"/>
<circle cx="608.5" cy="50.3" r=".35"/>
<circle cx="426.9" cy="62.6" r=".35"/>
<circle cx="601.5" cy="64.4" r=".35"/>
<circle cx="608.5" cy="60.9" r=".35"/>
<circle cx="432.2" cy="119.1" r=".35"/>
<circle cx="432.2" cy="136.7" r=".35"/>
<circle cx="432.2" cy="126.1" r=".35"/>
<circle cx="432.2" cy="129.6" r=".35"/>
<circle cx="439.2" cy="133.2" r=".35"/>
<circle cx="439.2" cy="122.6" r=".35"/>
<circle cx="601.5" cy="133.2" r=".35"/>
<circle cx="601.5" cy="136.7" r=".35"/>
<circle cx="601.5" cy="126.1" r=".35"/>
<circle cx="608.5" cy="129.6" r=".35"/>
<circle cx="601.5" cy="143.8" r=".35"/>
<circle cx="608.5" cy="140.2" r=".35"/>
<circle cx="430.4" cy="196.7" r=".35"/>
<circle cx="430.4" cy="214.3" r=".35"/>
<circle cx="430.4" cy="203.7" r=".35"/>
<circle cx="430.4" cy="207.3" r=".35"/>
<circle cx="437.4" cy="210.8" r=".35"/>
<circle cx="437.4" cy="200.2" r=".35"/>
<circle cx="603.3" cy="210.8" r=".35"/>
<circle cx="603.3" cy="217.8" r=".35"/>
<circle cx="603.3" cy="207.3" r=".35"/>
<circle cx="603.3" cy="200.2" r=".35"/>
<circle cx="610.3" cy="214.3" r=".35"/>
<circle cx="610.3" cy="203.7" r=".35"/>
<circle cx="432.2" cy="279.6" r=".35"/>
<circle cx="601.5" cy="274.3" r=".35"/>
<circle cx="608.5" cy="277.8" r=".35"/>
<circle cx="432.2" cy="297.2" r=".35"/>
<circle cx="432.2" cy="286.6" r=".35"/>
<circle cx="432.2" cy="290.2" r=".35"/>
<circle cx="439.2" cy="283.1" r=".35"/>
<circle cx="439.2" cy="293.7" r=".35"/>
<circle cx="601.5" cy="284.9" r=".35"/>
<circle cx="601.5" cy="291.9" r=".35"/>
<circle cx="601.5" cy="281.3" r=".35"/>
<circle cx="608.5" cy="288.4" r=".35"/>
</g>
<g fill="#870000" stroke="#870000" stroke-width=".35">
<path d="M92.4 55.6l1.1 1.7-2.1-.3z"/>
<circle cx="280.5" cy="156.1" r=".53"/>
<circle cx="345.7" cy="191.4" r=".53"/>
<circle cx="347.5" cy="223.1" r=".53"/>
<circle cx="347.5" cy="122.6" r=".53"/>
<circle cx="347.5" cy="157.9" r=".53"/>
<circle cx="280.5" cy="120.8" r=".53"/>
<circle cx="308.7" cy="83.8" r=".53"/>
<circle cx="280.5" cy="189.6" r=".53"/>
<circle cx="280.5" cy="223.1" r=".53"/>
</g>
<g fill="#c00">
<circle cx="479.8" cy="300.7" r=".88"/>
<circle cx="194" cy="260.2" r=".88"/>
<circle cx="183.4" cy="249.6" r=".88"/>
<circle cx="142.9" cy="223.1" r=".88"/>
<circle cx="132.3" cy="212.5" r=".88"/>
<circle cx="190.5" cy="200.2" r=".88"/>
<circle cx="179.9" cy="189.6" r=".88"/>
<circle cx="139.3" cy="170.2" r=".88"/>
<circle cx="128.8" cy="159.6" r=".88"/>
<circle cx="188.7" cy="69.7" r=".88"/>
<circle cx="199.3" cy="80.3" r=".88"/>
<circle cx="149.9" cy="39.7" r=".88"/>
<circle cx="160.5" cy="50.3" r=".88"/>
<circle cx="135.8" cy="99.7" r=".88"/>
<circle cx="146.4" cy="110.2" r=".88"/>
<circle cx="172.9" cy="133.2" r=".88"/>
<circle cx="183.4" cy="143.8" r=".88"/>
<circle cx="647.3" cy="290.2" r=".88"/>
<circle cx="649.1" cy="221.4" r=".88"/>
<circle cx="649.1" cy="143.8" r=".88"/>
<circle cx="649.1" cy="66.1" r=".88"/>
<circle cx="481.5" cy="212.5" r=".88"/>
<circle cx="479.8" cy="134.9" r=".88"/>
<circle cx="478" cy="60.9" r=".88"/>
<circle cx="93.5" cy="46.7" r=".88"/>
</g>
<text font-size="4.6" fill="#00f" x="599.2" y="362.3">Sheet_1</text>
<g font-size="4.2" fill="#00f">
<text x="463.9" y="32.6">DOWN = IN</text>
<text x="720.9" y="362.6">1.0</text>
<text x="639.3" y="372.1">Your Company</text>
<text x="632.4" y="379.9">2020-10-17</text>
</g>
<g font-size="4.2">
<text x="155.9" y="59.4">GND</text>
<text x="39.5" y="70">GND</text>
<text x="57.1" y="66.5">GND</text>
<text x="88.9" y="70">GND</text>
<text x="418.8" y="82.4">GND</text>
<text x="194.7" y="89.4">GND</text>
<text x="593.4" y="84.1">GND</text>
<text x="141.8" y="119.4">GND</text>
<text x="104.8" y="137.1">GND</text>
<text x="178.9" y="152.9">GND</text>
<text x="424.1" y="156.5">GND</text>
<text x="592.3" y="164.9">GND</text>
<text x="134.8" y="179.4">GND</text>
<text x="185.9" y="209.4">GND</text>
<text x="50.1" y="221.7">GND</text>
<text x="138.3" y="232.3">GND</text>
<text x="422.3" y="234.1">GND</text>
<text x="595.2" y="237.6">GND</text>
<text x="46.6" y="246.4">GND</text>
<text x="189.4" y="269.3">GND</text>
<text x="46.6" y="272.9">GND</text>
<text x="131.2" y="281.7">GND</text>
<text x="46.6" y="294">GND</text>
<text x="424.1" y="317">GND</text>
<text x="572.2" y="313.4">GND</text>
</g>
<g font-size="3.9" fill="#00f">
<text x="101.1" y="27.3">PWR-HI</text>
<text x="143" y="25.6">OctsV</text>
<text x="175.2" y="41.5">S6P</text>
<text x="402.1" y="46">GND</text>
<text x="574.9" y="47.8">GND</text>
<text x="109.9" y="48.5">inv-clk-unbuff</text>
<text x="403.4" y="53.1">28-0</text>
<text x="450.3" y="49.6">S0-Bus2</text>
<text x="515.6" y="52">S0-Bus1</text>
<text x="623.2" y="51.3">S4-Bus2</text>
<text x="181.8" y="55.6">OctsV</text>
<text x="402.1" y="56.6">GND</text>
<text x="574.9" y="58.4">GND</text>
<text x="576.2" y="54.9">28-4</text>
<text x="686.7" y="55.6">S4-Bus1</text>
<text x="396.8" y="63.7">PWR-HI</text>
<text x="450.3" y="60.1">S0-Bus1</text>
<text x="569.6" y="65.4">PWR-HI</text>
<text x="623.2" y="61.9">S4-Bus1</text>
<text x="214" y="71.4">S5P</text>
<text x="517.3" y="71.4">28-0</text>
<text x="686.7" y="73.2">28-4</text>
<text x="129" y="88.6">OctsV</text>
<text x="321.6" y="87.3">inv-clk-unbuff</text>
<text x="321.6" y="90.8">main-out</text>
<text x="321.6" y="94.4">odds-out</text>
<text x="161" y="101.4">S7P</text>
<text x="321.6" y="97.9">evens-out</text>
<text x="321.6" y="101.4">halfclock-buff</text>
<text x="92.3" y="106.7">PWR-HI</text>
<text x="22.2" y="110.2">UP/DOWN STATE</text>
<text x="92.3" y="113.8">Q2</text>
<text x="166" y="119.1">OctsV</text>
<text x="34.3" y="124.4">PSE-inhibit</text>
<text x="293.3" y="124.4">+2V</text>
<text x="360.4" y="125.4">28-5</text>
<text x="403.8" y="120.1">GND</text>
<text x="452.1" y="123.6">S1-Bus2</text>
<text x="92.3" y="127.9">PWR-HI</text>
<text x="293.3" y="131.4">UP/DOWN STATE</text>
<text x="293.3" y="127.9">+3V</text>
<text x="360.4" y="128.9">S5-Bus2</text>
<text x="403.8" y="130.7">GND</text>
<text x="405.1" y="127.2">28-1</text>
<text x="517.3" y="127.9">S1-Bus1</text>
<text x="576.7" y="127.2">GND</text>
<text x="624.9" y="130.7">S5-Bus2</text>
<text x="198.1" y="134.9">S8P</text>
<text x="293.3" y="134.9">PSE-inhibit</text>
<text x="360.4" y="133.2">S7P</text>
<text x="360.4" y="136">S6-Bus1</text>
<text x="398.5" y="137.8">PWR-HI</text>
<text x="452.1" y="134.2">S1-Bus1</text>
<text x="576.7" y="137.8">GND</text>
<text x="578" y="134.2">28-5</text>
<text x="686.7" y="136.7">S5-Bus1</text>
<text x="293.3" y="138.5">Q2</text>
<text x="360.4" y="139.5">28-6</text>
<text x="624.9" y="141.3">S5-Bus1</text>
<text x="121.9" y="145.5">OctsV</text>
<text x="517.3" y="145.5">28-1</text>
<text x="571.4" y="144.8">PWR-HI</text>
<text x="686.7" y="154.3">28-5</text>
<text x="154" y="161.4">S1P</text>
<text x="293.3" y="159.6">S1P</text>
<text x="360.4" y="160.7">S6-Bus2</text>
<text x="69.3" y="164.9">+2V</text>
<text x="293.3" y="166">28-0</text>
<text x="293.3" y="162.5">S0-Bus1</text>
<text x="360.4" y="164.9">S8P</text>
<text x="360.4" y="167.7">S7-Bus1</text>
<text x="33.7" y="168.5">OctsV</text>
<text x="69.3" y="172">+3V</text>
<text x="293.3" y="169.5">S0-Bus2</text>
<text x="360.4" y="171.3">28-7</text>
<text x="173" y="175.5">OctsV</text>
<text x="360.4" y="174.8">S7-Bus2</text>
<text x="205.1" y="191.4">S2P</text>
<text x="293.3" y="193.1">S2P</text>
<text x="293.3" y="196.7">S1-Bus1</text>
<text x="358.6" y="197.7">S3-Bus2</text>
<text x="358.6" y="194.2">28-3</text>
<text x="405.6" y="197.7">GND</text>
<text x="125.4" y="201.5">OctsV</text>
<text x="293.3" y="200.2">28-1</text>
<text x="293.3" y="203">S1-Bus2</text>
<text x="358.6" y="201.3">GND</text>
<text x="453.8" y="201.3">S2-Bus2</text>
<text x="578.5" y="201.3">GND</text>
<text x="65.8" y="207.3">main-out</text>
<text x="293.3" y="207.3">S3P</text>
<text x="358.6" y="209">S5P</text>
<text x="358.6" y="205.5">PWR-HI</text>
<text x="405.6" y="208.3">GND</text>
<text x="406.9" y="204.8">28-2</text>
<text x="519.1" y="205.5">S2-Bus1</text>
<text x="579.7" y="208.3">28-6</text>
<text x="626.7" y="204.8">S6-Bus2</text>
<text x="157.5" y="214.3">S3P</text>
<text x="400.3" y="215.4">PWR-HI</text>
<text x="453.8" y="211.8">S2-Bus1</text>
<text x="578.5" y="211.8">GND</text>
<text x="626.7" y="215.4">S6-Bus1</text>
<text x="686.7" y="214.3">S6-Bus1</text>
<text x="573.1" y="218.9">PWR-HI</text>
<text x="293.3" y="226">S2-Bus1</text>
<text x="360.4" y="226">S4-Bus1</text>
<text x="520.9" y="223.1">28-2</text>
<text x="62.3" y="232">odds-out</text>
<text x="293.3" y="233">S2-Bus2</text>
<text x="293.3" y="229.5">28-2</text>
<text x="360.4" y="229.5">28-4</text>
<text x="360.4" y="233">S4-Bus2</text>
<text x="686.7" y="230.2">28-6</text>
<text x="176.5" y="235.5">OctsV</text>
<text x="293.3" y="237.2">S4P</text>
<text x="360.4" y="237.2">S6P</text>
<text x="293.3" y="240.1">S3-Bus1</text>
<text x="360.4" y="240.1">S5-Bus1</text>
<text x="208.7" y="251.4">S4P</text>
<text x="62.3" y="258.4">evens-out</text>
<text x="118.1" y="271.8">GND</text>
<text x="576.7" y="275.3">GND</text>
<text x="62.3" y="279.6">halfclock-buff</text>
<text x="407.4" y="280.6">GND</text>
<text x="624.9" y="278.9">S7-Bus2</text>
<text x="684.9" y="281.3">S7-Bus1</text>
<text x="408.6" y="287.7">28-3</text>
<text x="455.6" y="284.2">S3-Bus2</text>
<text x="576.7" y="285.9">GND</text>
<text x="578" y="282.4">28-7</text>
<text x="407.4" y="291.2">GND</text>
<text x="517.3" y="288.4">S3-Bus1</text>
<text x="571.4" y="293">PWR-HI</text>
<text x="624.9" y="289.5">S7-Bus1</text>
<text x="402.1" y="298.3">PWR-HI</text>
<text x="455.6" y="294.7">S3-Bus1</text>
<text x="686.7" y="300.7">28-7</text>
<text x="517.3" y="307.8">28-3</text>
</g>
<g font-size="3.9" fill="#800">
<text x="578.9" y="357.9">TITLE:</text>
<text x="707.5" y="362.6">REV:</text>
<text x="615.8" y="372.1">Company:</text>
<text x="707.2" y="372.7">Sheet: 1/1</text>
<text x="615.8" y="379.8">Date:</text>
<text x="664.9" y="379.9">Drawn By: rossgrady</text>
</g>
<g font-size="3.2" fill="#800">
<text x="41.6" y="7.1">1</text>
<text x="110.8" y="7.1">2</text>
<text x="179.9" y="7.1">3</text>
<text x="249.1" y="7.1">4</text>
<text x="318.2" y="7.1">5</text>
<text x="387.3" y="7.1">6</text>
<text x="456.5" y="7.1">7</text>
<text x="525.6" y="7.1">8</text>
<text x="594.8" y="7.1">9</text>
<text x="663.9" y="7.1">10</text>
<text x="4.1" y="42.2">A</text>
<text x="734.3" y="42.2">A</text>
<text x="4.1" y="111.3">B</text>
<text x="734.3" y="111.3">B</text>
<text x="4.1" y="180.4">C</text>
<text x="734.3" y="180.4">C</text>
<text x="4.1" y="249.6">D</text>
<text x="734.3" y="249.6">D</text>
<text x="4.1" y="318.7">E</text>
<text x="734.3" y="318.7">E</text>
<text x="41.6" y="384.5">1</text>
<text x="110.8" y="384.5">2</text>
<text x="179.9" y="384.5">3</text>
<text x="249.1" y="384.5">4</text>
<text x="318.2" y="384.5">5</text>
<text x="387.3" y="384.5">6</text>
<text x="456.5" y="384.5">7</text>
<text x="525.6" y="384.5">8</text>
<text x="594.8" y="384.5">9</text>
<text x="663.9" y="384.5">10</text>
</g>
<g font-size="3.2" fill="#000080">
<text x="148.5" y="31.9">VR6</text>
<text x="55.7" y="40.8">SUBMINI_SPDT</text>
<text x="96" y="40.9">R56</text>
<text x="147" y="37.3">B100k</text>
<text x="411.6" y="40.8">DPDT-LED-PUSHBUTTON</text>
<text x="428.5" y="37.3">S1</text>
<text x="603.1" y="39">S5</text>
<text x="31.2" y="45.4">CLK1</text>
<text x="61.3" y="45.2">HOLD</text>
<text x="77.3" y="47.9">R57</text>
<text x="96" y="44">10k</text>
<text x="482.9" y="47.4">4.7k</text>
<text x="484.9" y="44.3">R1</text>
<text x="491.9" y="47.1">1N4148</text>
<text x="499" y="44">D1</text>
<text x="586.2" y="42.6">DPDT-LED-PUSHBUTTON</text>
<text x="654.2" y="47.8">R16</text>
<text x="668.3" y="47.5">D18</text>
<text x="10.4" y="48.5">THONKICONNNEW</text>
<text x="77.3" y="51">100k</text>
<text x="654" y="51">4.7k</text>
<text x="663" y="50.6">1N4148</text>
<text x="94.3" y="58.4">2N3904(TO-92)</text>
<text x="94.9" y="54.9">Q1</text>
<text x="187.3" y="63.8">VR5</text>
<text x="486.6" y="63.7">R2</text>
<text x="500.8" y="63.4">D2</text>
<text x="654.2" y="65.5">R15</text>
<text x="668.3" y="65.1">D17</text>
<text x="185.8" y="67.3">B100k</text>
<text x="484.7" y="66.9">3.3k</text>
<text x="493.7" y="66.5">1N4148</text>
<text x="654" y="68.6">3.3k</text>
<text x="663" y="68.3">1N4148</text>
<text x="307.1" y="77.6">H9</text>
<text x="278.7" y="80.8">X4611WV-05I-C28D40</text>
<text x="51.6" y="95.4">Submini DPDT On-Off-On</text>
<text x="133.5" y="93.7">VR7</text>
<text x="72.8" y="99">UPDOWN</text>
<text x="132.9" y="97.3">B100k</text>
<text x="433.8" y="111.3">S2</text>
<text x="250.4" y="117.9">X4611WV-05I-C28D40</text>
<text x="278.9" y="114.7">H8</text>
<text x="317.5" y="119.6">X4611WV-05I-C28D40</text>
<text x="345.9" y="116.4">H6</text>
<text x="416.9" y="114.9">DPDT-LED-PUSHBUTTON</text>
<text x="500.8" y="119.8">D3</text>
<text x="603.1" y="118.4">S6</text>
<text x="171.4" y="123.8">VR8</text>
<text x="484.7" y="123.3">4.7k</text>
<text x="486.6" y="120.2">R3</text>
<text x="493.7" y="122.9">1N4148</text>
<text x="586.2" y="122">DPDT-LED-PUSHBUTTON</text>
<text x="170" y="129">B100k</text>
<text x="654.2" y="129">R14</text>
<text x="663" y="131.8">1N4148</text>
<text x="668.3" y="128.6">D16</text>
<text x="486.6" y="137.8">R4</text>
<text x="500.8" y="137.4">D4</text>
<text x="654" y="132.1">4.7k</text>
<text x="484.7" y="140.9">3.3k</text>
<text x="493.7" y="140.6">1N4148</text>
<text x="654" y="149.8">3.3k</text>
<text x="654.2" y="146.6">R13</text>
<text x="663" y="149.4">1N4148</text>
<text x="668.3" y="146.3">D15</text>
<text x="44.3" y="153.7">SUBMINI_SPDT</text>
<text x="127.3" y="153.7">VR1</text>
<text x="250.4" y="153.3">X4611WV-04I-C28D40</text>
<text x="278.9" y="150.1">H1</text>
<text x="317.5" y="154.9">X4611WV-05I-C28D40</text>
<text x="345.9" y="151.7">H7</text>
<text x="53.3" y="158">OCT</text>
<text x="125.9" y="157.3">B100k</text>
<text x="178.5" y="181.9">VR2</text>
<text x="278.9" y="183.5">H2</text>
<text x="344.1" y="185.2">H4</text>
<text x="177" y="187.2">B100k</text>
<text x="250.4" y="186.7">X4611WV-05I-C28D40</text>
<text x="315.7" y="188.4">X4611WV-05I-C28D40</text>
<text x="432" y="189">S3</text>
<text x="415.1" y="192.5">DPDT-LED-PUSHBUTTON</text>
<text x="488.4" y="197.8">R5</text>
<text x="502.5" y="197.4">D6</text>
<text x="588" y="196.1">DPDT-LED-PUSHBUTTON</text>
<text x="604.9" y="192.5">S7</text>
<text x="21" y="203.7">THONKICONNNEW</text>
<text x="34" y="200.6">MAIN-OUT</text>
<text x="486.5" y="200.9">4.7k</text>
<text x="495.5" y="200.6">1N4148</text>
<text x="129.9" y="206.6">VR3</text>
<text x="654" y="209.7">4.7k</text>
<text x="654.2" y="206.6">R12</text>
<text x="663" y="209.4">1N4148</text>
<text x="668.3" y="206.2">D14</text>
<text x="129.4" y="210.2">B100k</text>
<text x="490.2" y="215.4">R6</text>
<text x="504.3" y="215.1">D7</text>
<text x="250.4" y="220.2">X4611WV-05I-C28D40</text>
<text x="278.9" y="217">H3</text>
<text x="317.5" y="220.2">X4611WV-05I-C28D40</text>
<text x="345.9" y="217">H5</text>
<text x="488.2" y="218.5">3.3k</text>
<text x="497.2" y="218.2">1N4148</text>
<text x="29.2" y="225.3">ODDS-OUT</text>
<text x="654" y="225.6">3.3k</text>
<text x="654.2" y="222.5">R11</text>
<text x="663" y="225.2">1N4148</text>
<text x="668.3" y="222.1">D13</text>
<text x="17.4" y="228.4">THONKICONNNEW</text>
<text x="180.5" y="245.4">B100k</text>
<text x="182" y="240.2">VR4</text>
<text x="27.6" y="251.8">EVENS-OUT</text>
<text x="17.4" y="254.9">THONKICONNNEW</text>
<text x="603.1" y="266.6">S8</text>
<text x="24.1" y="272.9">HALFCLK-OUT</text>
<text x="416.9" y="275.4">DPDT-LED-PUSHBUTTON</text>
<text x="433.8" y="271.9">S4</text>
<text x="586.2" y="270.1">DPDT-LED-PUSHBUTTON</text>
<text x="652.4" y="273.6">R10</text>
<text x="666.6" y="273.3">D12</text>
<text x="17.4" y="276">THONKICONNNEW</text>
<text x="486.6" y="280.7">R7</text>
<text x="500.8" y="280.3">D9</text>
<text x="652.3" y="276.8">4.7k</text>
<text x="661.3" y="276.4">1N4148</text>
<text x="484.7" y="283.8">4.7k</text>
<text x="493.7" y="283.5">1N4148</text>
<text x="656" y="293">R9</text>
<text x="668.3" y="292.7">D11</text>
<text x="499" y="299.7">D10</text>
<text x="654" y="296.2">3.3k</text>
<text x="663" y="295.8">1N4148</text>
<text x="484.7" y="303.2">3.3k</text>
<text x="486.6" y="300.1">R8</text>
<text x="493.7" y="302.9">1N4148</text>
</g>
<g font-size="3.2" fill="#00f">
<text x="307.1" y="87">1</text>
<text x="310.6" y="85.2">1</text>
<text x="310.6" y="88.7">2</text>
<text x="307.1" y="90.5">2</text>
<text x="307.1" y="94">3</text>
<text x="310.6" y="92.3">3</text>
<text x="310.6" y="95.8">4</text>
<text x="307.1" y="97.5">4</text>
<text x="307.1" y="101.1">5</text>
<text x="310.6" y="99.3">5</text>
<text x="59.7" y="111.7">2</text>
<text x="82.9" y="108.1">1</text>
<text x="82.9" y="115.2">3</text>
<text x="59.7" y="125.8">5</text>
<text x="82.9" y="122.2">4</text>
<text x="278.9" y="124">1</text>
<text x="282.4" y="122.2">1</text>
<text x="282.4" y="125.8">2</text>
<text x="345.9" y="125.8">1</text>
<text x="349.4" y="124">1</text>
<text x="82.9" y="129.3">6</text>
<text x="278.9" y="127.5">2</text>
<text x="278.9" y="131.1">3</text>
<text x="282.4" y="129.3">3</text>
<text x="345.9" y="129.3">2</text>
<text x="349.4" y="127.5">2</text>
<text x="349.4" y="131.1">3</text>
<text x="278.9" y="134.6">4</text>
<text x="282.4" y="132.8">4</text>
<text x="282.4" y="136.3">5</text>
<text x="345.9" y="132.8">3</text>
<text x="345.9" y="136.3">4</text>
<text x="349.4" y="134.6">4</text>
<text x="278.9" y="138.1">5</text>
<text x="345.9" y="139.9">5</text>
<text x="349.4" y="138.1">5</text>
<text x="278.9" y="159.3">1</text>
<text x="282.4" y="157.5">1</text>
<text x="282.4" y="161">2</text>
<text x="345.9" y="161">1</text>
<text x="349.4" y="159.3">1</text>
<text x="278.9" y="162.8">2</text>
<text x="278.9" y="166.3">3</text>
<text x="282.4" y="164.6">3</text>
<text x="345.9" y="164.6">2</text>
<text x="349.4" y="162.8">2</text>
<text x="349.4" y="166.3">3</text>
<text x="278.9" y="169.9">4</text>
<text x="282.4" y="168.1">4</text>
<text x="345.9" y="168.1">3</text>
<text x="345.9" y="171.6">4</text>
<text x="349.4" y="169.9">4</text>
<text x="349.4" y="173.4">5</text>
<text x="345.9" y="175.2">5</text>
<text x="282.4" y="191">1</text>
<text x="278.9" y="192.8">1</text>
<text x="278.9" y="196.3">2</text>
<text x="282.4" y="194.6">2</text>
<text x="344.2" y="194.6">1</text>
<text x="347.7" y="192.8">1</text>
<text x="347.7" y="196.3">2</text>
<text x="278.9" y="199.8">3</text>
<text x="278.9" y="203.4">4</text>
<text x="282.4" y="198.1">3</text>
<text x="282.4" y="201.6">4</text>
<text x="344.2" y="198.1">2</text>
<text x="344.2" y="201.6">3</text>
<text x="347.7" y="199.8">3</text>
<text x="347.7" y="203.4">4</text>
<text x="278.9" y="206.9">5</text>
<text x="282.4" y="205.1">5</text>
<text x="344.2" y="205.1">4</text>
<text x="344.2" y="208.7">5</text>
<text x="347.7" y="206.9">5</text>
<text x="278.9" y="226.3">1</text>
<text x="282.4" y="224.5">1</text>
<text x="345.9" y="226.3">1</text>
<text x="349.4" y="224.5">1</text>
<text x="278.9" y="229.8">2</text>
<text x="278.9" y="233.4">3</text>
<text x="282.4" y="228.1">2</text>
<text x="282.4" y="231.6">3</text>
<text x="345.9" y="229.8">2</text>
<text x="345.9" y="233.4">3</text>
<text x="349.4" y="228.1">2</text>
<text x="349.4" y="231.6">3</text>
<text x="278.9" y="236.9">4</text>
<text x="282.4" y="235.1">4</text>
<text x="282.4" y="238.7">5</text>
<text x="345.9" y="236.9">4</text>
<text x="349.4" y="235.1">4</text>
<text x="349.4" y="238.7">5</text>
<text x="278.9" y="240.4">5</text>
<text x="345.9" y="240.4">5</text>
</g>
<g font-size="1.1" fill="#838383">
<text x="149.9" y="41.4">(CHASSIS)</text>
<text x="188.7" y="71.4">(CHASSIS)</text>
<text x="135.8" y="101.4">(CHASSIS)</text>
<text x="172.9" y="134.9">(CHASSIS)</text>
<text x="128.8" y="161.3">(CHASSIS)</text>
<text x="179.9" y="191.3">(CHASSIS)</text>
<text x="132.3" y="214.3">(CHASSIS)</text>
<text x="183.4" y="251.3">(CHASSIS)</text>
</g>
</svg>
